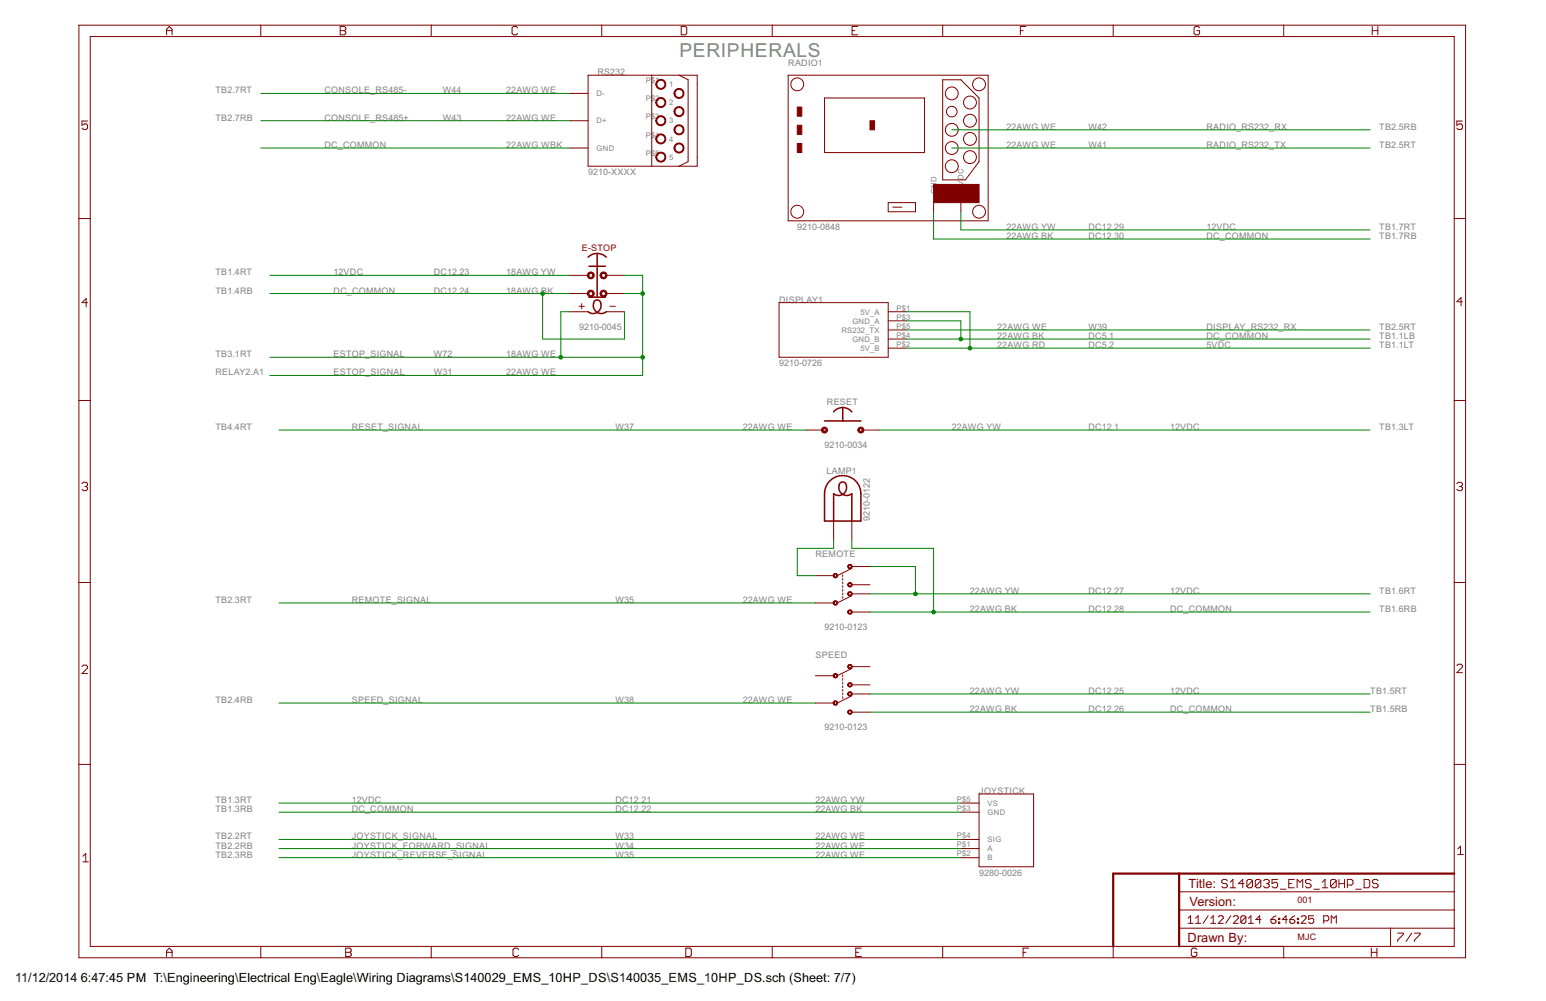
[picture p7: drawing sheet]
<svg xmlns="http://www.w3.org/2000/svg" width="432mm" height="279mm" viewBox="0 0 432 279" stroke-linecap="round" stroke-linejoin="round" font-family="sans-serif">
<g fill="none" stroke="#800000" stroke-width=".28">
<path d="M22 7h387.3v260.3h-387.3zM25.2 10.2h381v254h-381zM46.5 9.7v-1.5l.8-.8 .8 .8v1.5M46.5 8.6h1.6M72.8 7v3.2M95 7.4h1.2l.4 .4v.4l-.4 .4 .4 .3v.4l-.4 .4h-1.2zM95 8.6h1.2M120.4 7v3.2M144.6 7.8l-.4-.4h-.8l-.4 .4v1.5l.4 .4h.8l.4-.4M168.1 7v3.2M190.3 7.4h1.1l.4 .4v1.5l-.4 .4h-1.1zM215.7 7v3.2"/>
<path d="M238 8.6h.8M239.6 7.4h-1.6v2.3h1.6M263.3 7v3.2M285 8.6h.8M286.6 7.4h-1.6v2.3M310.9 7v3.2M335 7.8l-.3-.4h-.8l-.4 .4v1.5l.4 .4h.8l.3-.4v-.7h-.7M358.5 7v3.2M383.3 7.4v2.3M383.3 8.6h1.5M384.8 7.4v2.3M24.4 33.8h-1.5v1.2l1.2-.4 .3 .4v.8l-.3 .3h-.8l-.4-.3"/>
<path d="M159.2 26.1h5.1M159.2 33.7h5.1M164.3 21h30.4v25.4h-30.4zM182 21v25.4M189.7 21l2.5 1.3v22.8l-2.5 1.3M220.1 21h55.9v40.6h-55.9zM230.3 27.3h27.9v15.3h-27.9zM263.3 22.3h5.1l5.1 5v17.8l-3.9 5.1h-6.3zM408.5 33.8h-1.6v1.2l1.2-.4 .4 .4v.8l-.4 .3h-.8l-.4-.3M159.2 41.3h5.1M248.1 56.6h7.6v2.5h-7.6zM249.3 57.8h2.6"/>
<path d="M260.8 56.6v2.5M268.4 56.6v2.5M22 61h3.2M159.2 76.9h5.1M169.3 76.9h5.1M406.2 61h3.1M24.4 84.5h-1.5l1.2-1.2v2.4M159.2 87h5.1M159.2 81.9h5.1M161.7 85.5h1.5M162.5 84.7v1.6M169.3 87h5.1"/>
<path d="M169.3 81.9h5.1M170.3 85.5h1.6M217.6 84.5h30.5v15.2h-30.5zM248.1 87h5.1M248.1 89.6h5.1M248.1 92.1h5.1M248.1 94.6h5.1M248.1 97.2h5.1M408.5 84.2h-1.6l1.2-1.1v2.3M22 111.8h3.2M406.2 111.8h3.1M22.9 135l.4-.4h.8l.3 .4v.4l-.3 .4"/>
<path d="M23.7 135.8h.4M24.1 135.8l.3 .4v.4l-.3 .3h-.8l-.4-.3M225.2 120h5.1M240.5 120h5M406.9 135l.4-.4h.8l.4 .4v.4l-.4 .4M407.7 135.8h.4M408.1 135.8l.4 .4v.4l-.4 .3h-.8l-.4-.3M232.8 145.4v5.1M237.9 145.4v5.1M237.9 158.6l-4.1 2.1M237.9 158.1h5.1M22 162.6h3.2"/>
<path d="M227.8 160.7h5M227.8 168.3h5M235.4 160.4v.5M235.4 161.4v.5M235.4 162.5v.5M235.4 163.5v.5M235.4 164.5v.5M235.4 165.5v.5M235.4 166.5v.5M237.9 166.3l-4.1 2M237.9 163.2h5.1M237.9 165.8h5.1"/>
<path d="M237.9 170.8h5.1M406.2 162.6h3.1M22.9 186.1l.4-.4h.8l.3 .4v.3l-1.5 1.6h1.5M227.8 188.6h5M227.8 196.2h5M235.4 188.4v.5M235.4 189.4v.5M235.4 190.4v.5M235.4 191.4v.5M235.4 192.4v.5M235.4 193.4v.6M235.4 194.5v.5"/>
<path d="M237.9 186.6l-4.1 2M237.9 194.2l-4.1 2M237.9 186.1h5.1M237.9 191.2h5.1M237.9 193.7h5.1M237.9 198.8h5.1M406.9 185.8l.4-.4h.8l.4 .4v.4l-1.6 1.5h1.6M22 213.4h3.2M406.2 213.4h3.1M23.2 239l.7-.8v2.4M268.4 224.2h5.1M268.4 226.7h5.1"/>
<path d="M268.4 234.3h5.1M268.4 236.9h5.1M268.4 239.4h5.1M273.5 221.6h15.2v20.3h-15.2zM407.1 237l.8-.8v2.3M407.1 238.5h1.6M23.2 240.6h1.5M329.3 259.1h76.9M329.3 254h76.9M329.3 248.9h76.9M331.8 256.3l.7-.7v2.1M331.8 257.7h1.4"/>
<path d="M333.9 257.7h1.4M333.9 256.3l.7-.7v2.1M337.5 255.6l-1.5 2.1M338.2 257.7h1.4M338.2 256.3l.7-.7v2.1M340.3 256l.3-.4h.7l.4 .4v.3l-1.4 1.4h1.4M342.8 245.9l-.4-.4h-.8l-.4 .4v.4l.4 .3h.8l.4 .4v.4l-.4 .4h-.8l-.4-.4M343.6 247.8h1.5M343.6 246.3l.8-.8v2.3M343.8 255.6l-1.5 2.1M344.5 256l.3-.4h.7l.4 .4v.3l-1.4 1.4h1.4M347.5 246.6h-1.6l1.2-1.1v2.3"/>
<path d="M348 256v1.4l-.4 .3h-.7l-.3-.3M348 256l-.4-.4h-.7l-.3 .4v1.4M348 256l-1.4 1.4M348.7 257.7h1.4M348.7 256.3l.7-.7v2.1M349.8 245.9l-.4-.4h-.7l-.4 .4v1.5M349.8 245.9v1.5l-.4 .4h-.7l-.4-.4M349.8 245.9l-1.5 1.5M352.1 245.9l-.3-.4h-.8l-.4 .4v1.5M352.1 245.9v1.5l-.3 .4h-.8l-.4-.4M352.1 245.9l-1.5 1.5M352.2 256.7h-1.4l1-1.1v2.1"/>
<path d="M352.9 245.9l.4-.4h.8l.4 .4v.4l-.4 .3M353.7 246.6h.4M354.1 246.6l.4 .4v.4l-.4 .4h-.8l-.4-.4M355 256.7h1l.4 .3v.4l-.4 .3h-.7l-.3-.3zM356.4 255.6l-1.4 1.1M356.8 245.5h-1.5v1.1l.7-.3h.4l.4 .3v.8l-.4 .4h-.7l-.4-.4M357.1 257.4h.3v.3h-.3zM357.1 256.3h.3v.4h-.3zM357.6 248.2h1.6M359.6 256.7h-1.5l1.1-1.1v2.1M360 246.6h.7M360.3 256.7h1l.4 .3v.4l-.4 .3h-.7l-.3-.3z"/>
<path d="M361.5 245.5h-1.5v2.3h1.5M361.7 255.6l-1.4 1.1M362.3 247.8v-2.3l.8 .8 .8-.8v2.3M362.4 257.4h.3v.3h-.3zM362.4 256.3h.3v.4h-.3zM363.4 256l.3-.4h.8l.3 .4v.3l-1.4 1.4h1.4M366.2 245.9l-.4-.4h-.8l-.4 .4v.4l.4 .3h.8l.4 .4v.4l-.4 .4h-.8l-.4-.4M366.9 255.6h-1.4v1.1l.7-.4h.4l.3 .4v.7l-.3 .3h-.7l-.4-.3M367 248.2h1.5M369.3 247.8h1.6M369.3 246.3l.8-.8v2.3M369.7 257h1.1l.3-.3v-.7l-.3-.4h-1.1v2.1"/>
<path d="M371.8 257.7v-2.1l.7 .7 .7-.7v2.1M373.2 245.9l-.4-.4h-.8l-.4 .4v1.5M373.2 245.9v1.5l-.4 .4h-.8l-.4-.4M373.2 245.9l-1.6 1.5M374 246.6h1.5M374 245.5v2.3M375.5 245.5v2.3M376.3 247h1.2l.4-.4v-.7l-.4-.4h-1.2v2.3M378.7 248.2h1.5M381 245.5h1.2l.4 .4v1.5l-.4 .4h-1.2zM384.9 245.9l-.4-.4h-.8l-.4 .4v.4l.4 .3h.8l.4 .4v.4l-.4 .4h-.8l-.4-.4M388.4 259.1v5.1"/>
<path d="M46.5 267v-1.6l.8-.8 .8 .8v1.6M46.5 265.8h1.6M72.8 264.2v3.1M96.5 265.8h1.2M96.5 264.6h1.2l.4 .4v.4l-.4 .4 .4 .4v.4l-.4 .4h-1.2zM120.4 264.2v3.1M144.8 265l-.4-.4h-.7l-.4 .4v1.6l.4 .4h.7l.4-.4M168.1 264.2v3.1M191.5 264.6h1.2l.4 .4v1.6l-.4 .4h-1.2zM215.7 264.2v3.1M239 265.8h.8M240.6 264.6h-1.6v2.4h1.6"/>
<path d="M263.3 264.2v3.1M285.7 265.8h.8M287.3 264.6h-1.6v2.4M310.9 264.2v3.1M334.3 265l-.4-.4h-.8l-.4 .4v1.6l.4 .4h.8l.4-.4v-.8h-.8M358.5 264.2v3.1M383 265.8h1.6M383 264.6v2.4M384.6 264.6v2.4M390.4 260.5h1.5v.3l-1.5 1.6v.4M394.3 260.5l-1.6 2.3M395.1 260.5h1.5v.3l-1.5 1.6v.4"/>
<circle cx="222.7" cy="23.5" r="1.8"/>
<circle cx="265.8" cy="36.2" r="1.8"/>
<circle cx="265.8" cy="26.1" r="1.8"/>
<circle cx="265.8" cy="31.2" r="1.48"/>
<circle cx="270.9" cy="33.7" r="1.8"/>
<circle cx="270.9" cy="38.8" r="1.8"/>
<circle cx="270.9" cy="28.6" r="1.8"/>
<circle cx="273.5" cy="23.5" r="1.8"/>
<circle cx="222.7" cy="59.1" r="1.8"/>
<circle cx="265.8" cy="41.3" r="1.8"/>
<circle cx="265.8" cy="46.4" r="1.8"/>
<circle cx="270.9" cy="43.9" r="1.8"/>
<circle cx="273.5" cy="59.1" r="1.8"/>
</g>
<path d="M329.3 243.8v20.4M406.2 243.8h-95.3v20.4" fill="none" stroke="#800000" stroke-width=".61"/>
<path d="M164.3 71.8a3.6 3.6 0 0 1 5 0M164.5 74.3h4.6M166.8 70.8v11.9M164.3 87a2.18 2.18 0 0 0 3-.2 2.18 2.18 0 0 0-.1-3 1.13 1.13 0 0 0-1.5 1.3 2.22 2.22 0 0 0 1.2 2.2 2.22 2.22 0 0 0 2.4-.3M164.5 83h4.6M230.3 117.5h10.2M232.8 115a3.3 3.3 0 0 1 5.1 0M235.4 113.7v3.8M231.7 134.3a5.1 5.1 0 0 1 5.5-1.2 5.1 5.1 0 0 1 3.3 4.7v7.6h-10.2v-8.2l.6-1.8zM232.8 145.4v-7.6a2.19 2.19 0 0 0 3-.2 2.19 2.19 0 0 0 0-3 1.14 1.14 0 0 0-1.5 1.3 2.22 2.22 0 0 0 1.2 2.2 2.22 2.22 0 0 0 2.4-.3v7.6" fill="none" stroke="#800000" stroke-width=".42"/>
<g fill="#800000" stroke="#800000" stroke-width=".28">
<path d="M232.9 188.2a.63 .63 0 0 1 1 0 .63 .63 0 0 1-.4 1 .63 .63 0 0 1-.8-.6h.3a.38 .38 0 0 1 .5-.3 .38 .38 0 0 1 .1 .6 .38 .38 0 0 1-.6-.2l-.3-.1z" fill-rule="evenodd"/>
<path d="M236.9 185.6a.63 .63 0 0 1 1 .1 .63 .63 0 0 1-.3 .9 .63 .63 0 0 1-.8-.5h.2a.38 .38 0 0 1 .6-.3 .38 .38 0 0 1 .1 .6 .38 .38 0 0 1-.7-.2l-.2-.1z" fill-rule="evenodd"/>
<path d="M236.9 190.7a.63 .63 0 0 1 1 .1 .63 .63 0 0 1-.3 .9 .63 .63 0 0 1-.8-.5h.2a.38 .38 0 0 1 .6-.4 .38 .38 0 0 1 .1 .6 .38 .38 0 0 1-.7-.1l-.2-.1z" fill-rule="evenodd"/>
<path d="M236.9 193.2a.63 .63 0 0 1 1 .1 .63 .63 0 0 1-.3 1 .63 .63 0 0 1-.8-.6h.2a.38 .38 0 0 1 .6-.3 .38 .38 0 0 1 .1 .6 .38 .38 0 0 1-.7-.2l-.2-.1z" fill-rule="evenodd"/>
<path d="M232.9 195.8a.63 .63 0 0 1 1 .1 .63 .63 0 0 1-.4 .9 .63 .63 0 0 1-.8-.6h.3a.38 .38 0 0 1 .5-.3 .38 .38 0 0 1 .1 .6 .38 .38 0 0 1-.6-.1l-.3-.2z" fill-rule="evenodd"/>
<path d="M236.9 198.3a.63 .63 0 0 1 1 .1 .63 .63 0 0 1-.3 .9 .63 .63 0 0 1-.8-.5h.2a.38 .38 0 0 1 .6-.4 .38 .38 0 0 1 .1 .7 .38 .38 0 0 1-.7-.2l-.2-.1z" fill-rule="evenodd"/>
<path d="M232.9 160.2a.63 .63 0 0 1 1 .1 .63 .63 0 0 1-.4 1 .63 .63 0 0 1-.8-.6h.3a.38 .38 0 0 1 .5-.3 .38 .38 0 0 1 .1 .6 .38 .38 0 0 1-.6-.2l-.3-.1z" fill-rule="evenodd"/>
<path d="M236.9 157.7a.63 .63 0 0 1 1 .1 .63 .63 0 0 1-.3 .9 .63 .63 0 0 1-.8-.6h.2a.38 .38 0 0 1 .6-.3 .38 .38 0 0 1 .1 .6 .38 .38 0 0 1-.7-.1l-.2-.2z" fill-rule="evenodd"/>
<path d="M236.9 162.8a.63 .63 0 0 1 1 .1 .63 .63 0 0 1-.3 .9 .63 .63 0 0 1-.8-.6h.2a.38 .38 0 0 1 .6-.3 .38 .38 0 0 1 .1 .6 .38 .38 0 0 1-.7-.1l-.2-.2z" fill-rule="evenodd"/>
<path d="M236.9 165.3a.63 .63 0 0 1 1 .1 .63 .63 0 0 1-.3 .9 .63 .63 0 0 1-.8-.5h.2a.38 .38 0 0 1 .6-.4 .38 .38 0 0 1 .1 .7 .38 .38 0 0 1-.7-.2l-.2-.1z" fill-rule="evenodd"/>
<path d="M232.9 167.9a.63 .63 0 0 1 1 .1 .63 .63 0 0 1-.4 .9 .63 .63 0 0 1-.8-.6h.3a.38 .38 0 0 1 .5-.3 .38 .38 0 0 1 .1 .6 .38 .38 0 0 1-.6-.2l-.3-.1z" fill-rule="evenodd"/>
<path d="M236.9 170.4a.63 .63 0 0 1 1 .1 .63 .63 0 0 1-.3 .9 .63 .63 0 0 1-.8-.6h.2a.38 .38 0 0 1 .6-.3 .38 .38 0 0 1 .1 .6 .38 .38 0 0 1-.7-.1l-.2-.2z" fill-rule="evenodd"/>
<path d="M229.6 119.5a.84 .84 0 0 1 1.4 .1 .84 .84 0 0 1-.5 1.2 .84 .84 0 0 1-1.1-.8h.4a.44 .44 0 0 1 .7-.3 .44 .44 0 0 1 .1 .7 .44 .44 0 0 1-.7-.2l-.5-.2z" fill-rule="evenodd"/>
<path d="M239.8 119.5a.84 .84 0 0 1 1.3 .1 .84 .84 0 0 1-.4 1.2 .84 .84 0 0 1-1.1-.8h.4a.44 .44 0 0 1 .6-.3 .44 .44 0 0 1 .1 .7 .44 .44 0 0 1-.7-.2l-.4-.2z" fill-rule="evenodd"/>
<path d="M164.3 76.3a.97 .97 0 0 1 1.5 0 .97 .97 0 0 1-.5 1.5 .97 .97 0 0 1-1.3-.9h.5a.56 .56 0 0 1 .8-.5 .56 .56 0 0 1 .1 .9 .56 .56 0 0 1-.9-.3v-.1h-.5z" fill-rule="evenodd"/>
<path d="M167.8 76.3a.97 .97 0 0 1 1.6 0 .97 .97 0 0 1-.6 1.5 .97 .97 0 0 1-1.2-.9h.4a.56 .56 0 0 1 .8-.5 .56 .56 0 0 1 .1 .9 .56 .56 0 0 1-.9-.3v-.1h-.4z" fill-rule="evenodd"/>
<path d="M164.3 81.3a.97 .97 0 0 1 1.5 .1 .97 .97 0 0 1-.5 1.5 .97 .97 0 0 1-1.3-1h.5a.56 .56 0 0 1 .8-.4 .56 .56 0 0 1 .1 .9 .56 .56 0 0 1-.9-.3v-.2h-.5z" fill-rule="evenodd"/>
<path d="M167.8 81.3a.97 .97 0 0 1 1.6 .1 .97 .97 0 0 1-.6 1.5 .97 .97 0 0 1-1.2-1h.4a.56 .56 0 0 1 .8-.4 .56 .56 0 0 1 .1 .9 .56 .56 0 0 1-.9-.3v-.2h-.4z" fill-rule="evenodd"/>
<path d="M188.6 25.1a1.39 1.39 0 0 1 2.2 .3 1.39 1.39 0 0 1-.8 2 1.39 1.39 0 0 1-1.7-1.3h.2a1.14 1.14 0 0 1 1.6-1.1 1.14 1.14 0 0 1 .3 1.9 1.14 1.14 0 0 1-1.8-.5l-.1-.3h-.2z" fill-rule="evenodd"/>
<path d="M188.6 30.2a1.39 1.39 0 0 1 2.2 .2 1.39 1.39 0 0 1-.8 2.1 1.39 1.39 0 0 1-1.7-1.3h.2a1.14 1.14 0 0 1 1.6-1.1 1.14 1.14 0 0 1 .3 1.9 1.14 1.14 0 0 1-1.8-.6l-.1-.2h-.2z" fill-rule="evenodd"/>
<path d="M188.6 35.3a1.39 1.39 0 0 1 2.2 .2 1.39 1.39 0 0 1-.8 2.1 1.39 1.39 0 0 1-1.7-1.4h.2a1.14 1.14 0 0 1 1.6-1 1.14 1.14 0 0 1 .3 1.9 1.14 1.14 0 0 1-1.8-.6l-.1-.3h-.2z" fill-rule="evenodd"/>
<path d="M188.6 40.4a1.39 1.39 0 0 1 2.2 .2 1.39 1.39 0 0 1-.8 2.1 1.39 1.39 0 0 1-1.7-1.4h.2a1.14 1.14 0 0 1 1.6-1.1 1.14 1.14 0 0 1 .3 1.9 1.14 1.14 0 0 1-1.8-.5l-.1-.3h-.2z" fill-rule="evenodd"/>
<path d="M183.6 37.8a1.39 1.39 0 0 1 2.2 .3 1.39 1.39 0 0 1-.9 2 1.39 1.39 0 0 1-1.7-1.3h.2a1.15 1.15 0 0 1 1.6-1.1 1.15 1.15 0 0 1 .3 1.9 1.15 1.15 0 0 1-1.8-.5l-.1-.3h-.2z" fill-rule="evenodd"/>
<path d="M183.6 42.9a1.39 1.39 0 0 1 2.2 .2 1.39 1.39 0 0 1-.9 2.1 1.39 1.39 0 0 1-1.7-1.3h.2a1.15 1.15 0 0 1 1.6-1.1 1.15 1.15 0 0 1 .3 1.9 1.15 1.15 0 0 1-1.8-.6l-.1-.2h-.2z" fill-rule="evenodd"/>
<path d="M183.6 32.7a1.39 1.39 0 0 1 2.2 .3 1.39 1.39 0 0 1-.9 2 1.39 1.39 0 0 1-1.7-1.3h.2a1.15 1.15 0 0 1 1.6-1.1 1.15 1.15 0 0 1 .3 1.9 1.15 1.15 0 0 1-1.8-.5l-.1-.3h-.2z" fill-rule="evenodd"/>
<path d="M183.6 27.7a1.39 1.39 0 0 1 2.2 .2 1.39 1.39 0 0 1-.9 2.1 1.39 1.39 0 0 1-1.7-1.4h.2a1.15 1.15 0 0 1 1.6-1.1 1.15 1.15 0 0 1 .3 1.9 1.15 1.15 0 0 1-1.8-.5l-.1-.3h-.2z" fill-rule="evenodd"/>
<path d="M183.6 22.6a1.39 1.39 0 0 1 2.2 .2 1.39 1.39 0 0 1-.9 2.1 1.39 1.39 0 0 1-1.7-1.4h.2a1.15 1.15 0 0 1 1.6-1 1.15 1.15 0 0 1 .3 1.9 1.15 1.15 0 0 1-1.8-.6l-.1-.3h-.2z" fill-rule="evenodd"/>
</g>
<g fill="#800000" stroke="#800000" stroke-width=".28">
<path d="M222.7 29.9h1.2v2.5h-1.2z"/>
<path d="M222.7 35h1.2v2.5h-1.2z"/>
<path d="M222.7 40h1.2v2.6h-1.2z"/>
<path d="M243 33.7h1.3v2.5h-1.3z"/>
<path d="M260.8 51.5h12.7v5.1h-12.7z"/>
</g>
<g fill="none" stroke="#008000" stroke-width=".28">
<path d="M72.8 26.1h86.4M72.8 33.7h86.4M265.8 36.2h116.9M72.8 41.3h86.4M260.8 59.1v7.6h121.9M265.8 41.3h116.9M268.4 59.1v5.1h114.3M75.4 76.9h83.8M174.4 76.9h5.1v27.9h-104.1M75.4 81.9h83.8M75.4 99.7h104.1M151.6 81.9v12.7h22.8v-7.6"/>
<path d="M159.2 87h-2.6v12.7M174.4 81.9h5.1M253.2 89.6h15.2v5M253.2 94.6h129.5M253.2 87h17.7v10.2M253.2 97.2h129.5M253.2 92.1h129.5M77.9 120h147.3M245.5 120h137.2M232.8 150.5v2.6h-10.1v7.6h5.1M237.9 150.5v2.6h22.9v17.7M243 158.1h12.7v7.7"/>
<path d="M77.9 168.3h149.9M243 165.8h139.7M243 170.8h139.7M77.9 196.2h149.9M243 193.7h139.7M243 198.8h139.7M77.9 224.2h190.5M77.9 226.7h190.5M77.9 234.3h190.5M77.9 236.9h190.5M77.9 239.4h190.5"/>
</g>
<g fill="#008000" stroke="#008000" stroke-width=".28">
<circle cx="255.7" cy="165.8" r=".51"/>
<circle cx="260.8" cy="170.8" r=".51"/>
<circle cx="268.4" cy="94.6" r=".51"/>
<circle cx="151.6" cy="81.9" r=".51"/>
<circle cx="270.9" cy="97.2" r=".51"/>
<circle cx="179.5" cy="81.9" r=".51"/>
<circle cx="156.6" cy="99.7" r=".51"/>
<circle cx="179.5" cy="99.7" r=".51"/>
</g>
<text font-size="6" fill="#808080" x="189.7" y="15.9">PERIPHERALS</text>
<g font-size="4" fill="#800000">
<text x="331.9" y="247.8">Title:</text>
<text x="332.2" y="252.9">Version:</text>
<text x="331.7" y="263">Drawn By:</text>
</g>
<g font-size="4">
<text x="4.2" y="274.2">11/12/2014</text>
<text x="22.6" y="274.2">6:47:45 PM T:\Engineering\Electrical Eng\Eagle\Wiring Diagrams\S140029_EMS_10HP_DS\S140035_EMS_10HP_DS.sch (Sheet: 7/7)</text>
</g>
<g font-size="2.8" fill="#808080">
<text x="166.8" y="21">RS232</text>
<text x="220.2" y="18.5">RADIO1</text>
<text x="60.2" y="26.1">TB2.7RT</text>
<text x="90.6" y="26.1">CONSOLE_RS485-</text>
<text x="123.7" y="26.1">W44</text>
<text x="141.4" y="26.1">22AWG WE</text>
<text x="60.2" y="33.7">TB2.7RB</text>
<text x="90.6" y="33.7">CONSOLE_RS485+</text>
<text x="123.7" y="33.7">W43</text>
<text x="141.4" y="33.7">22AWG WE</text>
<text x="90.6" y="41.3">DC_COMMON</text>
<text x="141.4" y="41.3">22AWG WBK</text>
<text x="281.1" y="36.2">22AWG WE</text>
<text x="281.1" y="41.3">22AWG WE</text>
<text x="304" y="36.2">W42</text>
<text x="304" y="41.3">W41</text>
<text x="337" y="41.3">RADIO_RS232_TX</text>
<text x="337" y="36.2">RADIO_RS232_RX</text>
<text x="385.2" y="41.3">TB2.5RT</text>
<text x="385.2" y="36.2">TB2.5RB</text>
<text x="164.3" y="48.9">9210-XXXX</text>
<text x="222.7" y="64.2">9210-0848</text>
<text x="281.1" y="64.2">22AWG YW</text>
<text x="304" y="64.2">DC12.29</text>
<text x="337" y="64.2">12VDC</text>
<text x="385.2" y="64.2">TB1.7RT</text>
<text x="281.1" y="66.7">22AWG BK</text>
<text x="304" y="66.7">DC12.30</text>
<text x="337" y="66.7">DC_COMMON</text>
<text x="385.2" y="66.7">TB1.7RB</text>
<text x="60.2" y="76.9">TB1.4RT</text>
<text x="93.1" y="76.9">12VDC</text>
<text x="121.1" y="76.9">DC12.23</text>
<text x="141.4" y="76.9">18AWG YW</text>
<text x="60.2" y="81.9">TB1.4RB</text>
<text x="93.2" y="81.9">DC_COMMON</text>
<text x="121.1" y="81.9">DC12.24</text>
<text x="141.4" y="81.9">18AWG BK</text>
<text x="217.6" y="84.5">DISPLAY1</text>
<text x="161.7" y="92.1">9210-0045</text>
<text x="278.5" y="92.1">22AWG WE</text>
<text x="278.5" y="94.6">22AWG BK</text>
<text x="304" y="92.1">W39</text>
<text x="304" y="94.6">DC5.1</text>
<text x="337" y="94.6">DC_COMMON</text>
<text x="337" y="92.1">DISPLAY_RS232_RX</text>
<text x="385.2" y="92.1">TB2.5RT</text>
<text x="385.2" y="94.6">TB1.1LB</text>
<text x="60.2" y="99.7">TB3.1RT</text>
<text x="93.2" y="99.7">ESTOP_SIGNAL</text>
<text x="121.1" y="99.7">W72</text>
<text x="141.4" y="99.7">18AWG WE</text>
<text x="278.5" y="97.2">22AWG RD</text>
<text x="304" y="97.2">DC5.2</text>
<text x="337" y="97.2">5VDC</text>
<text x="385.2" y="97.2">TB1.1LT</text>
<text x="60.2" y="104.8">RELAY2.A1</text>
<text x="93.2" y="104.8">ESTOP_SIGNAL</text>
<text x="121.1" y="104.8">W31</text>
<text x="141.4" y="104.8">22AWG WE</text>
<text x="217.6" y="102.3">9210-0726</text>
<text x="231" y="113.1">RESET</text>
<text x="60.2" y="120">TB4.4RT</text>
<text x="98.3" y="120">RESET_SIGNAL</text>
<text x="171.9" y="120">W37</text>
<text x="207.4" y="120">22AWG WE</text>
<text x="230.3" y="125.1">9210-0034</text>
<text x="265.8" y="120">22AWG YW</text>
<text x="304" y="120">DC12.1</text>
<text x="326.8" y="120">12VDC</text>
<text x="385.2" y="120">TB1.3LT</text>
<text x="230.8" y="132.2">LAMP1</text>
<text x="243" y="145.4" transform="rotate(-90 243 145.4)">9210-0122</text>
<text x="227.8" y="155.6">REMOTE</text>
<text x="270.9" y="165.8">22AWG YW</text>
<text x="304" y="165.8">DC12.27</text>
<text x="326.8" y="165.8">12VDC</text>
<text x="385.2" y="165.8">TB1.6RT</text>
<text x="60.2" y="168.3">TB2.3RT</text>
<text x="98.3" y="168.3">REMOTE_SIGNAL</text>
<text x="171.9" y="168.3">W35</text>
<text x="207.4" y="168.3">22AWG WE</text>
<text x="270.9" y="170.8">22AWG BK</text>
<text x="304" y="170.8">DC12.28</text>
<text x="326.8" y="170.8">DC_COMMON</text>
<text x="385.2" y="170.8">TB1.6RB</text>
<text x="230.3" y="175.9">9210-0123</text>
<text x="227.8" y="183.5">SPEED</text>
<text x="60.2" y="196.2">TB2.4RB</text>
<text x="98.3" y="196.2">SPEED_SIGNAL</text>
<text x="171.9" y="196.2">W38</text>
<text x="207.4" y="196.2">22AWG WE</text>
<text x="270.9" y="193.7">22AWG YW</text>
<text x="304" y="193.7">DC12.25</text>
<text x="326.8" y="193.7">12VDC</text>
<text x="382.7" y="193.7">TB1.5RT</text>
<text x="230.3" y="203.8">9210-0123</text>
<text x="270.9" y="198.8">22AWG BK</text>
<text x="304" y="198.8">DC12.26</text>
<text x="326.8" y="198.8">DC_COMMON</text>
<text x="382.7" y="198.8">TB1.5RB</text>
<text x="273.5" y="221.6">JOYSTICK</text>
<text x="60.2" y="224.2">TB1.3RT</text>
<text x="60.2" y="226.7">TB1.3RB</text>
<text x="98.2" y="224.2">12VDC</text>
<text x="98.3" y="226.7">DC_COMMON</text>
<text x="171.9" y="224.2">DC12.21</text>
<text x="171.9" y="226.7">DC12.22</text>
<text x="227.7" y="224.2">22AWG YW</text>
<text x="227.7" y="226.7">22AWG BK</text>
<text x="60.2" y="234.3">TB2.2RT</text>
<text x="60.2" y="236.9">TB2.2RB</text>
<text x="60.2" y="239.4">TB2.3RB</text>
<text x="98.3" y="234.3">JOYSTICK_SIGNAL</text>
<text x="98.3" y="236.9">JOYSTICK_FORWARD_SIGNAL</text>
<text x="98.3" y="239.4">JOYSTICK_REVERSE_SIGNAL</text>
<text x="171.9" y="234.3">W33</text>
<text x="171.9" y="236.9">W34</text>
<text x="171.9" y="239.4">W35</text>
<text x="227.7" y="234.3">22AWG WE</text>
<text x="227.7" y="236.9">22AWG WE</text>
<text x="227.7" y="239.4">22AWG WE</text>
<text x="273.5" y="244.5">9280-0026</text>
</g>
<g font-size="2.8" fill="#800000">
<text x="162.5" y="70">E-STOP</text>
<text x="362.3" y="252.1">001</text>
<text x="362.4" y="262.3">MJC</text>
</g>
<g font-size="2.4" fill="#808080">
<text x="180.4" y="23.2">P$1</text>
<text x="166.6" y="26.8">D-</text>
<text x="180.4" y="28.3">P$2</text>
<text x="186.9" y="24.3">1</text>
<text x="186.9" y="29.4">2</text>
<text x="166.6" y="34.5">D+</text>
<text x="180.4" y="33.3">P$3</text>
<text x="186.9" y="34.5">3</text>
<text x="180.4" y="38.4">P$4</text>
<text x="186.9" y="39.5">4</text>
<text x="166.6" y="42.1">GND</text>
<text x="180.4" y="43.5">P$5</text>
<text x="186.9" y="44.6">5</text>
<text x="261.5" y="50.8" transform="rotate(-90 261.5 50.8)">D</text>
<text x="261.5" y="54.2" transform="rotate(-90 261.5 54.2)">GN</text>
<text x="269.1" y="54.2" transform="rotate(-90 269.1 54.2)">12VDC</text>
<text x="240.4" y="87.8">5V_A</text>
<text x="250.4" y="86.7">P$1</text>
<text x="250.4" y="89.2">P$3</text>
<text x="235" y="92.9">RS232_TX</text>
<text x="238.1" y="90.3">GND_A</text>
<text x="238.1" y="95.4">GND_B</text>
<text x="250.4" y="91.7">P$5</text>
<text x="250.4" y="94.3">P$4</text>
<text x="240.4" y="97.9">5V_B</text>
<text x="250.4" y="96.8">P$2</text>
<text x="267.3" y="223.8">P$5</text>
<text x="267.3" y="226.3">P$3</text>
<text x="275.8" y="224.9">VS</text>
<text x="275.8" y="227.5">GND</text>
<text x="267.3" y="234">P$4</text>
<text x="267.3" y="236.5">P$1</text>
<text x="267.3" y="239">P$2</text>
<text x="275.8" y="235.1">SIG</text>
<text x="275.8" y="237.6">A</text>
<text x="275.8" y="240.2">B</text>
</g>
</svg>
